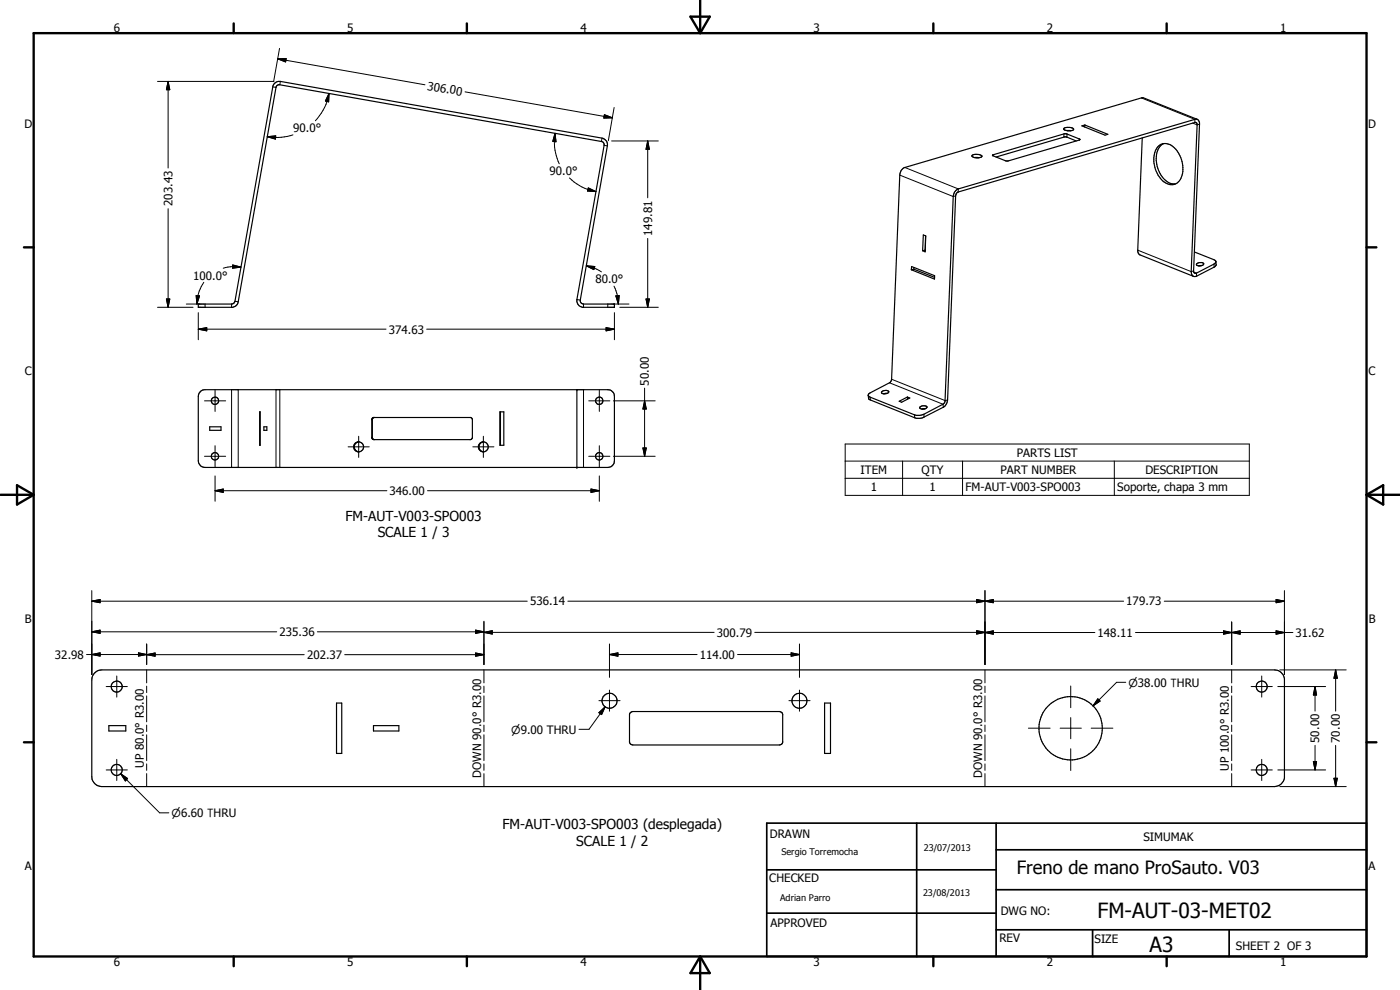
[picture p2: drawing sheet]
<svg xmlns="http://www.w3.org/2000/svg" width="420mm" height="297mm" viewBox="0 0 420 297" stroke-linecap="round" stroke-linejoin="round" font-family="sans-serif">
<g fill="none" stroke="#000" stroke-width=".35">
<path d="M82.3 25.1l.8-.6 1-.1 96.6 17a2.04 2.04 0 0 1 1.6 2.4l-8.2 46.7 .4 .5 .6 .2h9.3v1l-10-.1a1.92 1.92 0 0 1-1.3-2.2l8.2-46.3-.4-1-97.1-17.2-.7 .3-.3 .5-11.4 64.7-.6 .8-.9 .5h-10.4v-1h10l.7-.2 .3-.6 11.4-64.3zM319.3 38.6l.2-.2a2.69 2.69 0 0 1 2.7 .3v.2a3.2 3.2 0 0 1-2.8 .1zM320.1 39.2h1.2M324.7 37.8l.9-.3 6.9 2.8-.9 .3zM325.6 37.5l-.1 .6M359.1 35.7l-71.5 21a2.5 2.5 0 0 0-1.5 2.3l-2.5 61.4-.1 .5-.3 .3-5.9 3.1-1 .3h-1.3l-13.9-5.4-.5-.6M291.8 46.6a3.1 3.1 0 0 1 2.9 .2 1.58 1.58 0 0 1-2.1 .5 .56 .56 0 0 1-.7-.1 .56 .56 0 0 1-.1-.6zM292.5 47.3h1.3M297.9 46.5l21.5-6.4 .8 .1 3.9 1.7-21.6 6.4-.8-.1zM323 42.3l-2.8-1.2h-.8l-20.5 6M342.8 41.4l-1.4 33.7 .2 .8 .4 .5 16.2 6.5M347.5 44.1a3.5 3.5 0 0 1 5.4 .7 8.3 8.3 0 0 1 1.1 9.4 3.5 3.5 0 0 1-5.8-.7 7.9 7.9 0 0 1-.7-9.4z"/>
<path d="M349.2 43.1a5.3 5.3 0 0 0-2 6.2 6.9 6.9 0 0 0 4.8 5.9h.8M273.6 80l6.9 2.7-.1 1-6.9-2.8zM277.1 70.5l.7 .3-.1 4.8-.8-.4zM277.8 70.8l-.1 4.3-.8 .1M358.5 75.6l5.9 2.3 .5 .6M359.2 79.1l.8-.3h.8l.4 .2a1.27 1.27 0 0 1-2.1 .3zM360.7 79.7l-1 .1M364.9 78.5l-.6 .7-5.2 2.8a.6 .6 0 0 1-.7-.1 .6 .6 0 0 1-.2-.6l1.7-44.7-.6-.8-16.1-6.4h-.7l-70.9 20.8a2.5 2.5 0 0 0-1.6 2.3l-2.4 61.3-.5 1-5.9 3.1-.6 .4v.3M364.9 78.5l.1 1-.4 .5-5.5 2.8-.9 .1M274.3 80.8l-.8 .1M274.3 80.3v.5M274.3 80.8l6.2 2.4"/>
<path d="M358.2 82.9l-.5-.5-.2-.9 1.8-44-.3-.7-.3-.1-71.3 21-.4 .4-.2 .7-2.4 61.2-.3 1-.8 1-6 3.1-.9 .4h-1.3l-14.1-5.6-.3-.3-.1-1M60.2 117.4l1.3-.5 121.6 .1 1 .9 .3 1v19.3a2 2 0 0 1-2 2.1h-120.9a2 2 0 0 1-2-2.1v-19.3l.1-.7zM173.1 116.9v23.4M264.6 117.6a1.59 1.59 0 0 1 2.1-.1 1.42 1.42 0 0 1-2.2 .2zM266.2 118l-1 .2M272.3 119.1l.1 .7M62.9 128.1h3.4v1h-3.4zM77.9 123.6h.2v10h-.2zM79.2 128.1h.9v1h-.9zM107.7 132.6a1.48 1.48 0 0 0-1.4 1.5 1.48 1.48 0 0 0 1.4 1.5M111.7 125.4l.3-.1h29.3l.5 .4v5.7l-.7 .5h-28.9l-.6-.5v-5.7zM112.2 125.3l-.5 .4v5.7l.7 .5"/>
<path d="M145.1 132.6a1.49 1.49 0 0 0-1.4 1.5 1.49 1.49 0 0 0 1.4 1.5M150 123.6h1.2v10h-1.2zM150.2 123.6v10M269.9 120.4l2.4-1.3 .7 .3-2.4 1.3zM276 122.2a1.52 1.52 0 0 1 2.2 0 1.54 1.54 0 0 1-2.2 .1zM277.7 122.6l-1.1 .1M28.4 201.9l1-.7 1.2-.2h351.9a3 3 0 0 1 3 2.6v29.8a3.1 3.1 0 0 1-3 2.6h-351.9a3 3 0 0 1-3.1-3v-29l.3-1.1zM32.7 217.7h5v1.6h-5zM101 210.9h1.6v15.2h-1.6zM112.1 217.7h7.6v1.6h-7.6zM189.1 213.9l.8-.4h44l.8 .4 .2 .4v8.5l-.4 .5-.6 .2h-44.2l-.8-.7v-8.5zM247.5 210.9h1.7v15.2h-1.7z"/>
<circle cx="64.5" cy="136.9" r="1.11"/>
<circle cx="64.5" cy="120.2" r="1.1"/>
<circle cx="107.6" cy="134.1" r="1.48"/>
<circle cx="145.1" cy="134.1" r="1.5"/>
<circle cx="179.8" cy="136.9" r="1.11"/>
<circle cx="179.9" cy="120.2" r="1.12"/>
<circle cx="35" cy="206" r="1.66"/>
<circle cx="182.9" cy="210.3" r="2.26"/>
<circle cx="239.9" cy="210.3" r="2.25"/>
<circle cx="321.3" cy="218.5" r="9.5"/>
<circle cx="378.7" cy="206" r="1.65"/>
<circle cx="35" cy="231" r="1.66"/>
<circle cx="378.6" cy="231" r="1.65"/>
</g>
<g fill="none" stroke="#000" stroke-width=".3">
<path d="M83.3 17.7l2.6-.1-.2 1zM83.3 17.7l44.2 7.7M83.9 14.5l-1.8 10M47.3 24.4h34.9M50.4 24.4l.6 2.5h-1.1zM50.4 24.4v26M81.9 26.1l.9 .1M84.1 24.4l-.1 1M98.8 28l-.2 2.6-.9-.3zM98.8 28a16.3 16.3 0 0 1-4.2 8.2M139.6 27.6l44.2 7.7M181.4 34.4l2.4 .9-2.6 .1z"/>
<path d="M184.3 32.3l-1.7 9.9M342.5 29.4l16.1 6.4v.9M357.9 36.9l1.4 .6 .7-.2M80.2 41l2.6-.2-.1 .9zM87.9 40.5l-1.7 .4a16.4 16.4 0 0 1-6 .1M166.6 40l.3 2.5-1-.1zM166.6 40a15.5 15.5 0 0 0 1.2 9.1M170.9 53.4l3 2.3a14.2 14.2 0 0 0 4.9 1.8M176.6 56.4l2.2 1.1-2.5-.2zM180.7 41.4l-.2 1.1M181.3 43.6l1 .2M183.5 42.3h14.1"/>
<path d="M194.4 42.3l.5 2.5h-1zM194.4 42.3v17.1M270 52.5l16.1 6.5 .7-.2M271.6 50.2l16 6.5v.9M298.1 46.4l-.1 .4M319.3 40.2v.9M320.2 40.2v.9M323.9 41.7v.3M50.4 62.6v29.6M69.8 79.5l2.5 .6-2.5 .4zM176 79.8l2.5 .2-.3 .9zM176 79.8a11.8 11.8 0 0 1 4.5 1.8"/>
<path d="M194.4 71.5v20.7M341.4 75.1l16.1 6.4 .7-.2M364.3 79.2l.1 .9M47.3 92.2h10.6M49.9 89.7h1.1l-.6 2.5zM55.9 91.2h4M58.9 88.7l1 .1-.8 2.4zM59.5 98.8l2.5-.5v1zM59.5 98.8h56.4M59.5 93.8v8.1M61.2 84.7l-.8 1.3a11.2 11.2 0 0 0-1.3 5.2M61.5 91.2v1"/>
<path d="M69.5 91.2v1M70.5 90.4l1 .2M72.3 80.1l-2.5-.1-2.8 .5M128 98.8h56.4M173.1 89.9l1 .1M175.1 91.2v1M181.9 98.3l2.5 .5-2.5 .5zM182.4 91.2v1M184 91.2h4.8M184.3 85.9l1 2.8 .3 2.5M184.4 93.8v8.1M184.8 88.8l1-.1-.2 2.5z"/>
<path d="M186 92.2h11.6M193.9 89.7h1l-.5 2.5zM358.3 81.7l.8 .3v.8M64.5 117.1v6.3M69.5 116.9v23.4M71.5 116.9v23.4M82.8 116.9v23.4M84 116.9v23.4M175.1 116.9v23.4M179.9 117.1v6.3M193.5 116.5v20.4M261.1 119.2l.1 .8"/>
<path d="M266.9 114.9l16.1 6.4 .1 .9M267.6 113.8l16 6.4 .8-.2M61.4 120.3h6.3M61.4 136.9h6.3M64.5 133.7v6.4M104.5 134.1h6.3M107.6 130.9v6.3M111.6 131.2h.1M111.6 125.9h.1M141.9 134.1h6.3M145.1 130.9v6.3M176.7 120.3h6.3"/>
<path d="M176.7 136.9h6.3M179.9 133.7v6.4M184.1 120.3h12.5M184.1 136.9h12.5M192.9 134.4h1.1l-.5 2.5zM193.5 120.3l.5 2.4h-1.1zM253.6 133.2h121.3v15.4h-121.3zM253.6 138.3h121.3M270.9 138.3v10.3M274.4 124.5l.1 .8M277.3 124.3v.8M288.9 138.3v10.3"/>
<path d="M334.4 138.3v10.3M64.5 147.2l2.5-.5v1zM64.5 142.8v7.6M64.5 147.2h51.6M128.3 147.2h51.6M177.4 146.7l2.5 .5-2.5 .5zM179.9 142.8v7.6M253.6 143.5h121.3M27.5 177.2v25.2M293.1 179.9l2.5 .5-2.5 .4zM295.6 177.2v22.2M383 179.9l2.5 .5-2.5 .4z"/>
<path d="M385.5 177.2v25.2M26 196.4h18M27.5 196.4l2.5-.5v.9zM27.5 189.6l2.5-.5v.9zM27.5 180.4l2.5-.5v.9zM27.5 189.6h55.5M27.5 180.4h130.7M41.6 195.9l2.4 .5-2.4 .4zM44 196.4l2.6-.5v1zM44 193.2v6.2M44 196.4h47.3M95.2 189.6h50"/>
<path d="M103.5 196.4h41.7M142.7 189.1l2.5 .5-2.5 .4zM142.7 195.9l2.5 .5-2.5 .5zM145.2 189.7l2.5-.5v1zM145.2 186.4v13M145.2 189.7h69.1M170.4 180.4h166.8M182.9 196.4l2.6-.5v1zM182.9 196.4h26.3M182.9 193.2v10M221.3 196.4h18.6M226.5 189.7l102.1 .1"/>
<path d="M237.4 195.9l2.5 .5-2.5 .5zM239.9 193.2v10M293.1 189.2l2.5 .5-2.5 .5zM293.1 189.2v1l5-.9v1zM295.6 189.8l2.5-.5v1zM295.6 180.4l2.5-.5v.9zM340.8 189.8h47.2M349.4 180.4h36.1M367.2 189.3l2.4 .5-2.4 .5zM369.6 189.8l2.6-.5v1zM369.6 186.6v12.8M383 189.3l2.5 .5-2.5 .5z"/>
<path d="M31.9 206h6.3M35 202.8v6.4M44 201v3.9M44 205.9v1.9M44 208.8v7.8M44 217.6v1.9M145.2 201v3.9M145.2 205.9v1.9M145.2 208.8v7.8M145.2 217.6v1.9M179.7 213.8l1.9-1.7-1.1 2.3zM179.7 210.2h6.4"/>
<path d="M181.6 212.1l-4.8 6.7h-3M182.9 207.1v6.3M236.8 210.2h6.3M239.9 207.1v6.3M295.6 201v3.9M295.6 205.9v1.9M295.6 208.8v7.8M295.6 217.6v1.9M308.6 218.5h6.6M318.2 218.5h6.3M321.3 205.8v6.5M321.3 215.3v6.4"/>
<path d="M327.5 218.5h6.5M329.5 209.7l.6 .7-2.1 1.4zM337.9 204.7h-2.8l-7.1 7.1M369.6 201v3.9M369.6 205.9v1.9M369.6 208.8v7.8M369.6 217.6v1.9M375.5 206h6.3M378.7 202.8v6.4M383.5 206h14.3M384.1 201h19.9M394.7 206l.4 2.5h-.9z"/>
<path d="M394.7 206v7.4M400.8 201l.6 2.5h-1.1zM400.8 201v12.4M31.9 231h6.3M35 227.8v6.4M36.2 232.2l2.1 1.4-.7 .7zM36.2 232.2l11.7 11.7h2.8M44 220.5v7.7M44 229.2v1.9M44 232.1v3.9M145.2 220.5v7.7M145.2 229.2v1.9"/>
<path d="M145.2 232.1v3.9M295.6 220.5v7.7M295.6 229.2v1.9M295.6 232.1v3.9M321.3 224.7v6.5M369.6 220.5v7.7M369.6 229.2v1.9M369.6 232.1v3.9M375.5 231h6.3M378.7 227.8v6.4M383.5 231h14.3M384.1 236h19.9"/>
<path d="M394.2 228.5h.9l-.4 2.5zM394.7 223.6v7.4M400.3 233.5h1.1l-.6 2.5zM400.8 223.6v12.4"/>
</g>
<g fill="#000">
<circle cx="277.7" cy="75.1" r=".18"/>
<circle cx="173.1" cy="116.9" r=".18"/>
<circle cx="173.1" cy="140.3" r=".18"/>
</g>
<g fill="none" stroke="#000" stroke-width=".71">
<path d="M10.1 9.9h400v277.1h-400zM70.1 7v2.9M140.1 7v2.9M207.2 5h5.8l-2.9 4.9zM210.1 0v9.9M280.1 7v2.9M350.1 7v2.9M7.2 74.2h2.9M410.1 74.2h3M.1 148.5h10M5.1 145.6l5 2.9-5 2.9zM410.1 148.5h10"/>
<path d="M410.1 148.5l5-2.9v5.8zM7.2 222.7h2.9M410.1 222.7h3M70.1 287v2.9M140.1 287v2.9M210.1 287v10M210.1 287l2.9 5h-5.8zM280.1 287v2.9M350.1 287v2.9"/>
</g>
<path d="M230.1 247h180v40h-180zM275.1 247v40M298.9 255h111.2M298.9 247v40M230.1 274h68.8M230.1 261h68.8M298.9 279h111.2M298.9 267h111.2M327.9 279v8M368.9 279v8" fill="none" stroke="#000" stroke-width=".51"/>
<g fill="#000">
<path d="M83.3 17.7l2.6-.1-.2 1zM50.4 24.4l.6 2.5h-1.1zM98.8 28l-.2 2.6-.9-.3zM181.4 34.4l2.4 .9-2.6 .1zM80.2 41l2.6-.2-.1 .9zM166.6 40l.3 2.5-1-.1zM176.6 56.4l2.2 1.1-2.5-.2zM194.4 42.3l.5 2.5h-1zM176 79.8l2.5 .2-.3 .9zM49.9 89.7h1.1l-.6 2.5zM58.9 88.7l1 .1-.8 2.4zM59.5 98.8l2.5-.5v1z"/>
<path d="M69.8 79.5l2.5 .6-2.5 .4zM181.9 98.3l2.5 .5-2.5 .5zM184.8 88.8l1-.1-.2 2.5zM193.9 89.7h1l-.5 2.5zM192.9 134.4h1.1l-.5 2.5zM193.5 120.3l.5 2.4h-1.1zM64.5 147.2l2.5-.5v1zM177.4 146.7l2.5 .5-2.5 .5zM27.5 180.4l2.5-.5v.9zM295.6 180.4l2.5-.5v.9zM27.5 196.4l2.5-.5v.9zM27.5 189.6l2.5-.5v.9z"/>
<path d="M41.6 195.9l2.4 .5-2.4 .4zM44 196.4l2.6-.5v1zM142.7 189.1l2.5 .5-2.5 .4zM142.7 195.9l2.5 .5-2.5 .5zM145.2 189.7l2.5-.5v1zM182.9 196.4l2.6-.5v1zM237.4 195.9l2.5 .5-2.5 .5zM293.1 179.9l2.5 .5-2.5 .4zM293.1 189.2l2.5 .5-2.5 .5zM295.6 189.8l2.5-.5v1zM367.2 189.3l2.4 .5-2.4 .5zM369.6 189.8l2.6-.5v1z"/>
<path d="M383 179.9l2.5 .5-2.5 .4zM383 189.3l2.5 .5-2.5 .5zM179.7 213.8l1.9-1.7-1.1 2.3zM329.5 209.7l.6 .7-2.1 1.4zM394.7 206l.4 2.5h-.9zM400.8 201l.6 2.5h-1.1zM36.2 232.2l2.1 1.4-.7 .7zM394.2 228.5h.9l-.4 2.5zM400.3 233.5h1.1l-.6 2.5z"/>
</g>
<g font-size="6.3">
<text x="329.4" y="275.4">FM-AUT-03-MET02</text>
<text x="345" y="285.6">A3</text>
</g>
<text font-size="5.5" x="305.1" y="262.3">Freno de mano ProSauto. V03</text>
<g font-size="4.1">
<text x="103.7" y="156.3">FM-AUT-V003-SPO003</text>
<text x="113.4" y="161.2">SCALE 1 / 3</text>
<text x="150.8" y="248.8">FM-AUT-V003-SPO003 (desplegada)</text>
<text x="173" y="253.7">SCALE 1 / 2</text>
</g>
<g font-size="3.5">
<text x="34.2" y="9.6">6</text>
<text x="104.2" y="9.6">5</text>
<text x="174.2" y="9.6">4</text>
<text x="244.2" y="9.6">3</text>
<text x="314.2" y="9.6">2</text>
<text x="384.2" y="9.6">1</text>
<text x="128.1" y="26.9" transform="rotate(10 128.1 26.9)">306.00</text>
<text x="7.3" y="38.4">D</text>
<text x="88" y="39.7">90.0°</text>
<text x="410.6" y="38.4">D</text>
<text x="164.9" y="52.6">90.0°</text>
<text x="51.8" y="61.8" transform="rotate(-90 51.8 61.8)">203.43</text>
<text x="195.7" y="70.8" transform="rotate(-90 195.7 70.8)">149.81</text>
<text x="58" y="83.9">100.0°</text>
<text x="178.7" y="85">80.0°</text>
<text x="116.7" y="100.1">374.63</text>
<text x="7.4" y="112.6">C</text>
<text x="410.7" y="112.6">C</text>
<text x="194.8" y="115.7" transform="rotate(-90 194.8 115.7)">50.00</text>
<text x="305.1" y="137.1">PARTS LIST</text>
<text x="258.3" y="142.2">ITEM</text>
<text x="276.6" y="142.3">QTY</text>
<text x="300.2" y="142.2">PART NUMBER</text>
<text x="343.7" y="142.3">DESCRIPTION</text>
<text x="116.9" y="148.5">346.00</text>
<text x="261.3" y="147.4">1</text>
<text x="278.9" y="147.4">1</text>
<text x="289.8" y="147.4">FM-AUT-V003-SPO003</text>
<text x="335.3" y="147.4">Soporte, chapa 3 mm</text>
<text x="159.1" y="181.7">536.14</text>
<text x="338" y="181.7">179.73</text>
<text x="7.4" y="186.9">B</text>
<text x="83.9" y="190.8">235.36</text>
<text x="215.1" y="191">300.79</text>
<text x="329.4" y="191.1">148.11</text>
<text x="388.8" y="191.1">31.62</text>
<text x="410.8" y="186.9">B</text>
<text x="16.5" y="197.7">32.98</text>
<text x="92.1" y="197.7">202.37</text>
<text x="210" y="197.7">114.00</text>
<text x="395.9" y="222.9" transform="rotate(-90 395.9 222.9)">50.00</text>
<text x="402.1" y="222.9" transform="rotate(-90 402.1 222.9)">70.00</text>
<text x="43.2" y="230.4" transform="rotate(-90 43.2 230.4)">UP 80.0° R3.00</text>
<text x="144.4" y="233.5" transform="rotate(-90 144.4 233.5)">DOWN 90.0° R3.00</text>
<text x="294.8" y="233.5" transform="rotate(-90 294.8 233.5)">DOWN 90.0° R3.00</text>
<text x="368.8" y="231.4" transform="rotate(-90 368.8 231.4)">UP 100.0° R3.00</text>
<text x="231" y="251.5">DRAWN</text>
<text x="343.1" y="252.3">SIMUMAK</text>
<text x="7.4" y="261.1">A</text>
<text x="410.7" y="261.1">A</text>
<text x="230.9" y="264.6">CHECKED</text>
<text x="300.3" y="274.5">DWG NO:</text>
<text x="231.3" y="278.3">APPROVED</text>
<text x="299.9" y="282.6">REV</text>
<text x="328.5" y="283.1">SIZE</text>
<text x="370.9" y="285.1">SHEET 2 OF 3</text>
<text x="34.2" y="289.9">6</text>
<text x="104.2" y="289.9">5</text>
<text x="174.2" y="289.9">4</text>
<text x="244.2" y="289.9">3</text>
<text x="314.2" y="289.9">2</text>
<text x="384.2" y="289.9">1</text>
</g>
<g font-size="3.3">
<text x="338.7" y="206">n38.00 THRU</text>
<text x="153.4" y="220.1">n9.00 THRU</text>
<text x="51.5" y="245.2">n6.60 THRU</text>
</g>
<g font-size="2.7">
<text x="234.5" y="256.6">Sergio Torremocha</text>
<text x="277.2" y="255.3">23/07/2013</text>
<text x="277" y="268.7">23/08/2013</text>
<text x="234.1" y="270.3">Adrian Parro</text>
</g>
</svg>
